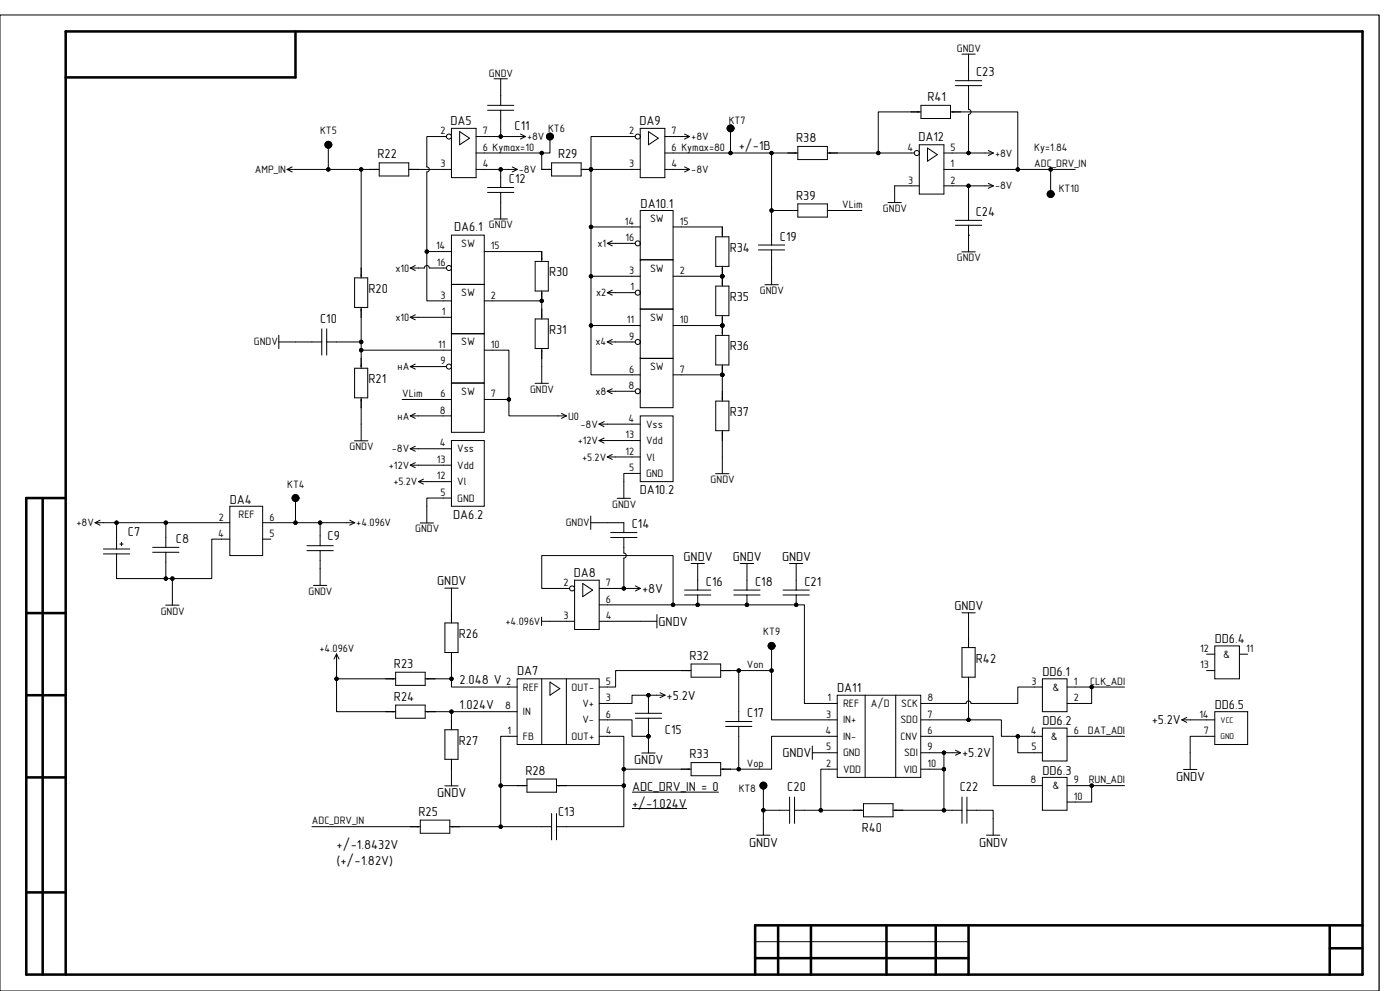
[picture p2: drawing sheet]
<svg xmlns="http://www.w3.org/2000/svg" width="420mm" height="297mm" viewBox="0 0 420 297" stroke-linecap="round" stroke-linejoin="round" font-family="sans-serif">
<path d="M0 4.5h413.7v292.5h-413.7zM135.4 38.5h7.4v14.7h-7.4zM137.9 39.4l2.9 2-2.9 2zM133 40.9h2.4M226.5 282.2h64.1" fill="none" stroke="#000" stroke-width=".3"/>
<g fill="none" stroke="#000" stroke-width=".76">
<path d="M19.7 9.4h389v282.7h-400.8v-142.8h11.8M19.7 9.4v282.7M88.6 9.4v13.8h-68.9M12.8 149.3v142.8M7.9 183.7h11.8M7.9 208.4h11.8M7.9 233h11.8M7.9 267.5h11.8M233.4 277.3v14.8M243.3 277.3v14.8M265.9 277.3v14.8M280.7 277.3v14.8"/>
<path d="M290.6 277.3v14.8M398.9 277.3v14.8M408.7 277.3h-182.2v14.8M226.5 287.2h64.1M398.9 284.2h9.8"/>
</g>
<circle cx="134.7" cy="40.9" r=".75" fill="#fff"/>
<g fill="none" stroke="#000" stroke-width=".3">
<path d="M192.1 38.5h7.4v14.7h-7.4zM194.5 39.5l3 1.9-3 2zM133 50.8h2.4M142.8 50.8h2.5M142.8 45.9h2.5M142.8 40.9h2.5M189.6 40.9h2.5"/>
<circle cx="134.7" cy="40.9" r=".75"/>
</g>
<circle cx="191.3" cy="40.9" r=".75" fill="#fff"/>
<g fill="none" stroke="#000" stroke-width=".3">
<path d="M189.6 50.8h2.5M199.5 50.8h2.4M199.5 45.9h2.4M199.5 40.9h2.4M133 75.4h2.4M133 90.2h2.4M133 95.1h2.4M133 80.3h2.4M135.4 85.2h9.9v14.8h-9.9zM145.3 90.2h2.4"/>
<circle cx="191.3" cy="40.9" r=".75"/>
</g>
<circle cx="134.7" cy="80.3" r=".75" fill="#fff"/>
<g fill="none" stroke="#000" stroke-width=".3">
<path d="M135.4 70.5h9.9v14.7h-9.9zM145.3 75.4h2.4M133 104.9h2.4M133 109.9h2.4"/>
<circle cx="134.7" cy="80.3" r=".75"/>
</g>
<circle cx="134.7" cy="109.9" r=".75" fill="#fff"/>
<g fill="none" stroke="#000" stroke-width=".3">
<path d="M189.6 82.8h2.5M189.6 87.7h2.5M133 119.7h2.4M135.4 100h9.9v14.8h-9.9zM135.4 114.8h9.9v14.8h-9.9zM145.3 104.9h2.4M145.3 119.7h2.4M133 124.6h2.4M133 134.5h2.4M133 139.4h2.4M135.4 132h9.9v19.7h-9.9zM133 149.3h2.4"/>
<path d="M133 144.3h2.4"/>
<circle cx="134.7" cy="109.9" r=".75"/>
</g>
<circle cx="191.3" cy="87.7" r=".75" fill="#fff"/>
<g fill="none" stroke="#000" stroke-width=".3">
<path d="M189.6 68h2.5M189.6 72.9h2.5M192.1 77.9h9.8v14.7h-9.8zM201.9 82.8h2.5"/>
<circle cx="191.3" cy="87.7" r=".75"/>
</g>
<circle cx="191.3" cy="72.9" r=".75" fill="#fff"/>
<g fill="none" stroke="#000" stroke-width=".3">
<path d="M192.1 63.1h9.8v14.8h-9.8zM201.9 68h2.5M189.6 97.6h2.5M189.6 102.5h2.5"/>
<circle cx="191.3" cy="72.9" r=".75"/>
</g>
<circle cx="191.3" cy="102.5" r=".75" fill="#fff"/>
<g fill="none" stroke="#000" stroke-width=".3">
<path d="M192.1 92.6h9.8v14.8h-9.8zM201.9 97.6h2.5M189.6 112.3h2.5M189.6 117.3h2.5"/>
<circle cx="191.3" cy="102.5" r=".75"/>
</g>
<circle cx="191.3" cy="117.3" r=".75" fill="#fff"/>
<g fill="none" stroke="#000" stroke-width=".3">
<path d="M110.8 50.8h3M113.8 48.8h8.8v3.9h-8.8zM122.6 50.8h3M152.7 50.8h2.5M153.7 50l1.5 .8M155.1 40.9h2.5M155.2 50.8l-1.5 .7M156.1 40.2l1.5 .7M157.6 40.9l-1.5 .8M162.5 50.8h3M165.5 48.8h8.8v3.9h-8.8zM174.3 50.8h3"/>
<path d="M204.4 50.8h2.5M204.4 40.9h2.5M205.4 50l1.5 .8M205.4 40.2l1.5 .7M206.9 50.8l-1.5 .7M206.9 40.9l-1.5 .8M295.5 55.7h2.5M295.5 45.9h2.5M296.5 55l1.5 .7M296.5 45.1l1.5 .8M298 55.7l-1.5 .8M298 45.9l-1.5 .7"/>
<path d="M160.5 78.4h4v8.8h-4zM162.5 75.4v3M214.7 71h4v8.8h-4zM216.7 68v3M216.7 79.8v5.9M227.5 73.4h7.9M227.5 74.9h7.9M231.5 70.5v2.9M231.5 74.9v3M236.4 63.1h2.9M239.3 61.1h8.9v4h-8.9zM248.2 63.1h3"/>
<path d="M106.4 83.3h3.9v8.8h-3.9zM108.3 80.3v3M108.3 92.1v3M160.5 95.6h4v8.9h-4zM162.5 87.2v3M162.5 92.6v3M214.7 85.7h4v8.9h-4zM216.7 94.6v5.9M229.5 85.3h4M231.5 80.3v5M83.6 100.5v4M83.6 102.5h5"/>
<path d="M106.4 110.4h3.9v8.8h-3.9zM108.3 107.4v3M108.3 119.2v3M160.5 114.9h4M162.5 104.5v2.9M162.5 109.9v5M192.1 107.4h9.8v14.8h-9.8zM201.9 112.3h2.5M214.7 100.5h4v8.9h-4zM216.7 109.4v2.9M216.7 117.3v2.9M106.3 132.1h4"/>
<path d="M108.3 127.1v5M189.6 127.1h2.5M189.6 132h2.5M189.6 137h2.5M192.1 124.7h9.8v19.6h-9.8zM214.7 120.2h4v8.9h-4zM216.7 129.1v2.9M216.7 137v5M189.6 141.9h2.5M214.7 142h4M133.4 176.3h4M135.4 176.3v5"/>
<path d="M169.9 176.4h2.5M172.4 173.9h7.4v14.8h-7.4zM174.8 174.9l3 1.9-3 2zM101 196l-.8 1.5M101 196l.7 1.5M101 196v2.5M133.5 186.7h3.9v8.9h-3.9zM135.4 183.7v3M135.4 195.6v2.9M207.3 199h8.9v4h-8.9zM115.7 213.3h3M115.7 203.4h3"/>
<path d="M118.7 211.3h8.9v4h-8.9zM118.7 201.5h8.9v3.9h-8.9zM127.6 213.3h2.9M127.6 203.4h2.9M133.5 218.7h3.9v8.9h-3.9zM135.4 215.8v2.9M152.7 205.9h2.4M152.7 213.3h2.4M155.1 203.4h24.7v19.7h-24.7zM162.5 203.4v19.7M165 204.4l2.9 2-2.9 2zM169.9 203.4v19.7"/>
<path d="M179.8 205.9h2.4M179.8 210.8h2.4M179.8 215.8h2.4M190.6 215.3h7.9M190.6 213.8h7.9M194.5 210.8v3M194.5 215.3v2.9M197 208.4h2.5M198 207.6l1.5 .8M199.5 208.4l-1.5 .7M204.4 201h2.9M216.2 201h2.9"/>
<path d="M217.7 216.2h7.9M217.7 217.7h7.9M221.6 213.3v2.9M221.6 217.7v3M248.7 210.8h2.5M248.7 215.8h2.5M251.2 208.4h25v24.6h-25zM259.5 208.4v24.6M268.7 208.3v24.7M276.3 210.8h2.4M276.3 215.8h2.4M133.4 235.5h4"/>
<path d="M135.4 227.6v7.9M152.7 220.7h2.4M155.1 235.5h3M158.1 233.5h8.9v3.9h-8.9zM167 235.5h2.9M179.8 220.7h2.4M189.6 237.4h26M204.4 230.5h2.9M207.3 228.6h8.9v3.9h-8.9zM216.2 230.5h2.9M243.7 225.6h7.5M243.7 223.6v4"/>
<path d="M248.7 220.7h2.5M248.7 230.5h2.5M276.3 220.7h2.4M276.3 230.5h2.4M276.3 225.6h2.4M123.1 247.8h3M126.1 245.8h8.8v3.9h-8.8zM134.9 247.8h3M162.5 247.8h3M165.5 243.8v7.9M167 243.8v7.9M167 247.8h2.9"/>
<path d="M189.6 242.3h16.5M227 250.3h4M229 245.3v5M295.9 250.3h4.1M297.9 245.3v5"/>
<circle cx="177.3" cy="50.8" r=".5"/>
<circle cx="216.7" cy="97.6" r=".5"/>
<circle cx="216.7" cy="82.8" r=".5"/>
<circle cx="191.3" cy="117.3" r=".75"/>
<circle cx="216.7" cy="112.3" r=".5"/>
</g>
<g fill="#000">
<circle cx="177.3" cy="50.8" r=".5"/>
<circle cx="216.7" cy="97.6" r=".5"/>
<circle cx="216.7" cy="82.8" r=".5"/>
<circle cx="216.7" cy="112.3" r=".5"/>
</g>
<circle cx="171.6" cy="176.4" r=".75" fill="#fff"/>
<g fill="none" stroke="#000" stroke-width=".3">
<path d="M86.1 50.8l1.5 .7M86.1 50.8h2.5M87.6 50l-1.5 .8M273.3 45.9h2.5M275.8 43.4h7.4v14.8h-7.4zM278.2 44.4l3 1.9-3 2zM124.6 79.6l-1.5 .7M182.2 72.9l1.5 .8M182.2 72.9h2.5M183.7 72.2l-1.5 .7M96.5 98.5v7.9M98 98.5v7.9"/>
<path d="M123.1 80.3l1.5 .8M123.1 80.3h2.5M123.1 95.1l1.5 .7M123.1 95.1h2.5M124.6 94.4l-1.5 .7M182.2 87.7l1.5 .8M182.2 87.7h2.5M183.7 87l-1.5 .7M93.6 102.5h2.9M98 102.5h3M123.1 109.9l1.5 .7M123.1 109.9h2.5"/>
<path d="M124.6 109.1l-1.5 .8M182.2 102.5h2.5M182.2 102.5l1.5 .7M182.2 117.3l1.5 .7M182.2 117.3h2.5M183.7 101.7l-1.5 .8M183.7 116.5l-1.5 .8M123.1 124.6h2.5M123.1 124.6l1.5 .8M124.6 123.9l-1.5 .7M167.4 124.6h2.5M168.4 123.9l1.5 .7"/>
<path d="M169.9 124.6l-1.5 .8M182.2 137l1.5 .7M182.2 137h2.5M183.7 136.2l-1.5 .8M28.5 156.7h2.5M28.5 156.7l1.5 .7M30 155.9l-1.5 .8M66.5 156.7h2.4M68.9 151.7h9.9v14.8h-9.9zM78.8 156.7h2.5M103.9 156.7h2.5M104.9 155.9l1.5 .8"/>
<path d="M106.4 156.7l-1.5 .7M125.5 144.3l1.5 .8M125.5 144.3h2.5M126 156.7h4M127 143.6l-1.5 .7M128 151.7v5M185.1 149.4h4M187.1 144.3v5.1M31 164.5h7.9M31 166h7.9M35 161.6v2.9M35 166v3"/>
<path d="M36 163.1h.9M36.4 162.6v.9M45.8 164h7.9M45.8 165.5h7.9M49.7 161.1v2.9M49.7 165.5v3M51.7 176.4v5M66.5 161.6h2.4M78.8 161.6h2.5M92.1 163.5h7.9M92.1 165h7.9M94 175.5h4"/>
<path d="M96 160.6v2.9M96 165v3M96 170.4v5.1M179.8 176.4h2.4M189.6 176.4h2.5M190.6 175.6l1.5 .8M192.1 176.4l-1.5 .7M205.4 176.8h7.8M205.4 178.3h7.8M207.3 168.9h4M209.3 168.9v7.9M209.3 178.3v3"/>
<path d="M220.1 176.8h7.9M220.1 178.3h7.9M222.1 168.9h4M224.1 168.9v7.9M224.1 178.3v3M234.9 176.8h7.9M234.9 178.3h7.9M236.8 168.9h4.1M238.9 168.9v7.9M238.9 178.3v3M49.7 181.4h4M162.5 186.2h2.5"/>
<path d="M162.5 185v2.5M169.9 186.2h2.5M179.8 186.2h2.4M179.8 181.3h2.4M192.1 186.2h5M197.1 184.2v4M288.6 183.7h4M288.6 194.1h3.9v8.9h-3.9zM290.6 183.7v5M290.6 191.1v3M362 196.1h2.4M364.4 193.6h7.4v9.9h-7.4z"/>
<path d="M371.8 196.1h2.5M290.6 203v2.9M310.3 205.9h2.4M312.7 203.4h7.4v9.9h-7.4zM312.7 218.2h7.4v9.9h-7.4zM320.1 205.9h2.5M320.1 210.8h2.5M354.5 215.8h2.5M354.5 215.8l1.5 .7M356 215l-1.5 .8M362 201h2.4M362 215.8h2.4"/>
<path d="M364.4 213.3h9.9v9.8h-9.9zM192.5 225.7h4M194.5 220.7v5M236.9 238.9v7.9M238.4 238.9v7.9M288.6 238.9v7.9M290.1 238.9v7.9M310.3 220.7h2.4M310.3 225.6h2.4M310.3 235.5h2.4M312.7 233h7.4v9.8h-7.4zM320.1 220.7h2.5"/>
<path d="M320.1 235.5h2.5M355 230.6h4.1M357 225.6v5M362 220.7h2.4M233.9 242.8h3M238.4 242.8h2.9M256.1 242.8h2.9M259 240.9h8.9v3.9h-8.9zM267.9 242.8h3M285.6 242.8h3M290.1 242.8h2.9M320.1 240.4h2.5"/>
<circle cx="171.6" cy="176.4" r=".75"/>
<circle cx="209.3" cy="181.3" r=".5"/>
<circle cx="224.1" cy="181.3" r=".5"/>
<circle cx="238.8" cy="181.3" r=".5"/>
<circle cx="194.5" cy="220.7" r=".5"/>
</g>
<g fill="#000">
<circle cx="209.3" cy="181.3" r=".5"/>
<circle cx="224.1" cy="181.3" r=".5"/>
<circle cx="238.8" cy="181.3" r=".5"/>
<circle cx="194.5" cy="220.7" r=".5"/>
</g>
<circle cx="275" cy="45.9" r=".75" fill="#fff"/>
<g fill="none" stroke="#000" stroke-width=".3">
<path d="M288.6 16.2h4M290.6 16.2v8M146.3 31.6h7.8M146.3 33h7.8M148.2 23.6h4M150.2 23.6v8M150.2 33v7.9M219.1 38.5v7.4M276.3 33.5h-12.8v12.4M276.3 31.6h8.8v3.9h-8.8zM285.1 33.5h20.2v17.3h-22.1M286.6 24.2h7.9"/>
<path d="M286.6 25.7h7.9M290.6 25.7v7.1a.75 .75 0 0 1 .7 .7 .75 .75 0 0 1-.7 .8v11.6M88.6 50.8h22.2M98.5 43.4v7.4M108.3 50.8v29.5M125.6 50.8h7.4M133 40.9h-5v9.1a.75 .75 0 0 1 .8 .8 .75 .75 0 0 1-.8 .7v23.9h5M145.3 45.9h17.2v4.9M145.3 50.8h7.4M145.3 40.9h9.8M146.3 57.7h7.8M146.3 56.2h7.8"/>
<path d="M150.2 50.8v5.4M150.2 57.7v7.9M165 40.9v5h-2.5M177.3 50.8h12.3M189.6 40.9h-12.3v27.1h12.3M201.9 45.9h29.6v17.2h4.9M201.9 50.8h2.5M201.9 40.9h2.5M231.5 45.9h7.8M239.3 43.9h8.9v3.9h-8.9zM248.2 45.9h25.1M275.8 55.7h-7.4v5"/>
<path d="M283.2 55.7h12.3M283.2 45.9h12.3M290.6 55.7v10.4M305.3 50.8h17.3M315.2 50.8v7.4M128 75.4v14.8h5M147.7 75.4h14.8M148.2 65.6h4M177.3 68v14.8h12.3M184.7 72.9h4.9M204.4 68h12.3M231.5 63.1v7.4"/>
<path d="M231.5 77.9v2.4M251.2 63.1h7.4M266.4 60.7h4M286.6 66.1h7.9M286.6 67.5h7.9M288.6 75.5h4M290.6 70.5h.1M290.6 67.5v8M108.3 95.1v12.3M125.6 95.1h7.4M125.6 80.3h1.7a.75 .75 0 0 1 .7-.7 .75 .75 0 0 1 .8 .7h4.2M147.7 90.2h14.8v2.4"/>
<path d="M177.3 82.8v14.8h12.3M177.3 97.6v14.7h12.3M184.7 87.7h4.9M204.4 97.6h12.3M204.4 82.8h12.3M88.6 102.5h5M101 102.5h7.3M108.3 104.9h24.7M120.7 119.7h12.3M125.6 109.9h7.4M147.7 104.9h5v14.8h-5M152.7 119.7v4.9h14.7"/>
<path d="M162.5 107.4v2.5M184.7 102.5h4.9M184.7 117.3h4.9M204.4 112.3h12.3v5M108.3 122.2v4.9M123.1 134.5l1.5 .7M123.1 134.5h9.9M123.1 139.4l1.5 .8M123.1 139.4h9.9M124.6 133.7l-1.5 .8M124.6 138.7l-1.5 .7M125.6 124.6h7.4"/>
<path d="M179.7 132l1.5 .8M179.7 132h9.9M179.7 127.1l1.5 .8M179.7 127.1h9.9M181.2 131.3l-1.5 .7M181.2 126.4l-1.5 .7M184.7 137h4.9M216.7 132v5M31 156.7h35.5M35 156.7v4.9M49.7 156.7v4.4M81.3 156.7h22.6"/>
<path d="M88.6 149.3v7.4M96 156.7v3.9M128 144.3h5M133 149.3h-5v2.4M177.2 156.7h9.9v2.9M177.2 154.7v4M183.2 159.6h7.9M189.6 141.9h-2.5v2.4M35 169v4.4h14.7M51.7 173.4v3M66.5 161.6h-3v11.8h-13.8v-4.9M96 168v2.4"/>
<path d="M169.9 176.4h-7.4v-9.9h39.4v14.8h-19.7M182.2 176.4h7.4M183.2 161.1h7.9M187.1 161.1v4.7a.75 .75 0 0 1 .8 .7 .75 .75 0 0 1-.8 .8v9.1M101 198.5v14.8h14.7M135.4 198.5v7.4h17.3M135.4 181.3v2.4M165 186.2h4.9M182.2 186.2h9.9M201.9 181.3h39.4v29.5h7.4M231.5 193.6v7.4M290.6 188.7v2.4"/>
<path d="M101 203.4h14.7M130.5 213.3h22.2M130.5 203.4h4.9M135.4 213.3v2.5M182.2 215.8h7.4v4.9h4.9v-2.5M194.5 208.4v2.4M197 208.4h-7.4v2.4h-7.4M204.4 201h-19.7v4.9h-2.5M219.1 201h12.4v14.8h17.2M221.6 201v12.3M278.7 215.8h21.7v4.9h9.9M290.6 205.9v9.9"/>
<path d="M310.3 205.9h-5v4.9h-14a.75 .75 0 0 0-.7-.7 .75 .75 0 0 0-.8 .7h-11.1M322.6 205.9h14.7M327.5 205.9v4.9h-4.9M357 215.8h5M152.7 220.7h-2.5v14.8M155.1 235.5h-4.9v12.3h12.3M169.9 235.5h17.2v12.3h-17.2M182.2 220.7h4.9v14.8M187.1 230.5h17.3M221.6 220.7v9.8M229 235.5v7.3M248.7 220.7h-17.2v9.8h-12.4"/>
<path d="M248.7 230.5h-2.5v12.3M278.7 230.5h4.5v12.3h2.4M278.7 220.7h19.2v14.8h12.4M278.7 225.6h9.4M283.2 225.6v4.9M286.6 224.9l1.5 .7M288.1 225.6l-1.5 .8M305.3 220.7v4.9h5M322.6 235.5h14.7M322.6 220.7h14.7M327.5 235.5v4.9h-4.9M362 220.7h-5v4.9"/>
<path d="M93.6 247.8h29.5M137.9 247.8h12.3M233.9 242.8h-4.9v2.5M241.3 242.8h14.8M270.9 242.8h12.3M293 242.8h4.9v2.5"/>
<circle cx="98.5" cy="50.8" r=".5"/>
<circle cx="108.3" cy="50.8" r=".5"/>
<circle cx="150.2" cy="50.8" r=".5"/>
<circle cx="150.2" cy="40.9" r=".5"/>
<circle cx="162.5" cy="45.9" r=".5"/>
<circle cx="177.3" cy="50.8" r=".5"/>
<circle cx="219.2" cy="45.9" r=".5"/>
<circle cx="231.5" cy="45.9" r=".5"/>
<circle cx="263.5" cy="45.9" r=".5"/>
<circle cx="275" cy="45.9" r=".75"/>
<circle cx="290.6" cy="55.7" r=".5"/>
<circle cx="290.6" cy="45.9" r=".5"/>
<circle cx="305.3" cy="50.8" r=".5"/>
<circle cx="315.2" cy="50.8" r=".5"/>
<circle cx="128" cy="75.4" r=".5"/>
<circle cx="177.3" cy="68" r=".5"/>
<circle cx="231.5" cy="63.1" r=".5"/>
<circle cx="162.5" cy="90.2" r=".5"/>
<circle cx="177.3" cy="82.8" r=".5"/>
<circle cx="177.3" cy="97.6" r=".5"/>
<circle cx="216.7" cy="97.6" r=".5"/>
<circle cx="216.7" cy="82.8" r=".5"/>
<circle cx="108.3" cy="104.9" r=".5"/>
<circle cx="108.3" cy="102.5" r=".5"/>
<circle cx="152.7" cy="119.7" r=".5"/>
<circle cx="216.7" cy="112.3" r=".5"/>
<circle cx="35" cy="156.7" r=".5"/>
<circle cx="49.7" cy="156.7" r=".5"/>
<circle cx="88.6" cy="156.7" r=".5"/>
<circle cx="96" cy="156.7" r=".5"/>
<circle cx="49.7" cy="173.4" r=".5"/>
<circle cx="51.7" cy="173.4" r=".5"/>
<circle cx="187.1" cy="176.4" r=".5"/>
<circle cx="201.9" cy="181.3" r=".5"/>
<circle cx="101" cy="203.4" r=".5"/>
<circle cx="135.4" cy="213.3" r=".5"/>
<circle cx="135.4" cy="203.4" r=".5"/>
<circle cx="194.5" cy="208.4" r=".5"/>
<circle cx="221.6" cy="201" r=".5"/>
<circle cx="231.5" cy="201" r=".5"/>
<circle cx="290.6" cy="215.7" r=".5"/>
<circle cx="327.5" cy="205.9" r=".5"/>
<circle cx="150.2" cy="235.5" r=".5"/>
<circle cx="187.1" cy="235.5" r=".5"/>
<circle cx="187.1" cy="230.5" r=".5"/>
<circle cx="194.5" cy="220.7" r=".5"/>
<circle cx="221.6" cy="230.5" r=".5"/>
<circle cx="283.2" cy="230.5" r=".5"/>
<circle cx="283.2" cy="225.6" r=".5"/>
<circle cx="305.3" cy="220.7" r=".5"/>
<circle cx="327.5" cy="235.5" r=".5"/>
<circle cx="150.2" cy="247.8" r=".5"/>
<circle cx="229" cy="242.8" r=".5"/>
<circle cx="246.2" cy="242.8" r=".5"/>
<circle cx="283.2" cy="242.8" r=".5"/>
</g>
<g fill="#000">
<circle cx="98.5" cy="50.8" r=".5"/>
<circle cx="108.3" cy="50.8" r=".5"/>
<circle cx="150.2" cy="50.8" r=".5"/>
<circle cx="150.2" cy="40.9" r=".5"/>
<circle cx="162.5" cy="45.9" r=".5"/>
<circle cx="177.3" cy="50.8" r=".5"/>
<circle cx="219.2" cy="45.9" r=".5"/>
<circle cx="231.5" cy="45.9" r=".5"/>
<circle cx="263.5" cy="45.9" r=".5"/>
<circle cx="290.6" cy="55.7" r=".5"/>
<circle cx="290.6" cy="45.9" r=".5"/>
<circle cx="305.3" cy="50.8" r=".5"/>
<circle cx="315.2" cy="50.8" r=".5"/>
<circle cx="128" cy="75.4" r=".5"/>
<circle cx="177.3" cy="68" r=".5"/>
<circle cx="231.5" cy="63.1" r=".5"/>
<circle cx="162.5" cy="90.2" r=".5"/>
<circle cx="177.3" cy="82.8" r=".5"/>
<circle cx="177.3" cy="97.6" r=".5"/>
<circle cx="216.7" cy="97.6" r=".5"/>
<circle cx="216.7" cy="82.8" r=".5"/>
<circle cx="108.3" cy="104.9" r=".5"/>
<circle cx="108.3" cy="102.5" r=".5"/>
<circle cx="152.7" cy="119.7" r=".5"/>
<circle cx="216.7" cy="112.3" r=".5"/>
<circle cx="35" cy="156.7" r=".5"/>
<circle cx="49.7" cy="156.7" r=".5"/>
<circle cx="88.6" cy="156.7" r=".5"/>
<circle cx="96" cy="156.7" r=".5"/>
<circle cx="49.7" cy="173.4" r=".5"/>
<circle cx="51.7" cy="173.4" r=".5"/>
<circle cx="187.1" cy="176.4" r=".5"/>
<circle cx="201.9" cy="181.3" r=".5"/>
<circle cx="101" cy="203.4" r=".5"/>
<circle cx="135.4" cy="213.3" r=".5"/>
<circle cx="135.4" cy="203.4" r=".5"/>
<circle cx="194.5" cy="208.4" r=".5"/>
<circle cx="221.6" cy="201" r=".5"/>
<circle cx="231.5" cy="201" r=".5"/>
<circle cx="290.6" cy="215.7" r=".5"/>
<circle cx="327.5" cy="205.9" r=".5"/>
<circle cx="150.2" cy="235.5" r=".5"/>
<circle cx="187.1" cy="235.5" r=".5"/>
<circle cx="187.1" cy="230.5" r=".5"/>
<circle cx="194.5" cy="220.7" r=".5"/>
<circle cx="221.6" cy="230.5" r=".5"/>
<circle cx="283.2" cy="230.5" r=".5"/>
<circle cx="283.2" cy="225.6" r=".5"/>
<circle cx="305.3" cy="220.7" r=".5"/>
<circle cx="327.5" cy="235.5" r=".5"/>
<circle cx="150.2" cy="247.8" r=".5"/>
<circle cx="229" cy="242.8" r=".5"/>
<circle cx="246.2" cy="242.8" r=".5"/>
<circle cx="283.2" cy="242.8" r=".5"/>
</g>
<g fill="none" stroke="#000" stroke-width="1.3">
<circle cx="219.2" cy="38.5" r=".54"/>
<circle cx="219.2" cy="38.5" r=".55"/>
<circle cx="98.5" cy="43.4" r=".54"/>
<circle cx="98.5" cy="43.4" r=".55"/>
<circle cx="165" cy="40.9" r=".54"/>
<circle cx="165" cy="40.9" r=".55"/>
<circle cx="315.2" cy="58.2" r=".54"/>
<circle cx="315.2" cy="58.2" r=".55"/>
<circle cx="88.6" cy="149.3" r=".54"/>
<circle cx="88.6" cy="149.3" r=".55"/>
<circle cx="231.5" cy="193.6" r=".54"/>
<circle cx="231.5" cy="193.6" r=".55"/>
<circle cx="229" cy="235.5" r=".54"/>
<circle cx="229" cy="235.5" r=".55"/>
</g>
<g font-size="3.9">
<text x="292.8" y="22.9">C23</text>
<text x="278.3" y="30.3">R41</text>
<text x="135.2" y="37.4">DA5</text>
<text x="154.4" y="39">C11</text>
<text x="191.8" y="37.4">DA9</text>
<text x="113.3" y="47.5">R22</text>
<text x="167.4" y="47.5">R29</text>
<text x="221.6" y="45">+/-1В</text>
<text x="238.8" y="42.6">R38</text>
<text x="275.5" y="42.3">DA12</text>
<text x="152.7" y="54.9">C12</text>
<text x="238.8" y="59.8">R39</text>
<text x="192.2" y="62.4">DA10.1</text>
<text x="292.7" y="64.7">C24</text>
<text x="136.2" y="69.3">DA6.1</text>
<text x="218.9" y="75.4">R34</text>
<text x="234" y="72.1">C19</text>
<text x="164.7" y="82.8">R30</text>
<text x="110.6" y="87.8">R20</text>
<text x="218.9" y="90.2">R35</text>
<text x="96" y="96.7">C10</text>
<text x="164.7" y="100.1">R31</text>
<text x="218.9" y="105">R36</text>
<text x="110.6" y="114.9">R21</text>
<text x="218.9" y="124.7">R37</text>
<text x="191.9" y="148.1">DA10.2</text>
<text x="69" y="150.9">DA4</text>
<text x="136" y="155.5">DA6.2</text>
<text x="38.4" y="160.8">C7</text>
<text x="98.3" y="161.8">C9</text>
<text x="189.5" y="158.3">C14</text>
<text x="52.8" y="162.7">C8</text>
<text x="172.1" y="172.8">DA8</text>
<text x="205.1" y="168.1">GNDV</text>
<text x="219.8" y="168.1">GNDV</text>
<text x="234.6" y="168.1">GNDV</text>
<text x="131.2" y="175.5">GNDV</text>
<text x="192.6" y="177.7">+8V</text>
<text x="211.8" y="175.6">C16</text>
<text x="226.5" y="175.6">C18</text>
<text x="241.3" y="175.6">C21</text>
<text x="286.3" y="182.8">GNDV</text>
<text x="137.7" y="191.2">R26</text>
<text x="197.6" y="187.5">GNDV</text>
<text x="206.8" y="197.7">R32</text>
<text x="364.4" y="192.8">DD6.4</text>
<text x="118.2" y="200.2">R23</text>
<text x="155.1" y="202.4">DA7</text>
<text x="292.8" y="198.6">R42</text>
<text x="312.7" y="202.6">DD6.1</text>
<text x="137.9" y="205.1">2.048 V</text>
<text x="200" y="209.7">+5.2V</text>
<text x="251.2" y="207.3">DA11</text>
<text x="118.2" y="210">R24</text>
<text x="137.9" y="212.5">1.024V</text>
<text x="224.2" y="214.9">C17</text>
<text x="364.4" y="212.5">DD6.5</text>
<text x="199.4" y="219.9">C15</text>
<text x="312.7" y="217.4">DD6.2</text>
<text x="345.5" y="217.1">+5.2V</text>
<text x="137.7" y="223.2">R27</text>
<text x="206.8" y="227.2">R33</text>
<text x="234.7" y="226.9">GNDV</text>
<text x="288.6" y="226.9">+5.2V</text>
<text x="157.6" y="232.2">R28</text>
<text x="190.3" y="229.1">GNDV</text>
<text x="312.7" y="232.2">DD6.3</text>
<text x="131.2" y="239">GNDV</text>
<text x="189.6" y="237.1">ADC_DRV_IN = 0</text>
<text x="236.2" y="237.1">C20</text>
<text x="287.9" y="237.1">C22</text>
<text x="352.8" y="234.1">GNDV</text>
<text x="125.6" y="244.5">R25</text>
<text x="167.4" y="244.5">C13</text>
<text x="189.6" y="242">+/-1.024V</text>
<text x="258.5" y="249.4">R40</text>
<text x="101" y="254.3">+/-1.8432V</text>
<text x="224.7" y="253.7">GNDV</text>
<text x="293.7" y="253.7">GNDV</text>
<text x="101" y="259.2">(+/-1.82V)</text>
</g>
<g font-size="3.2">
<text x="287.1" y="15.5">GNDV</text>
<text x="146.7" y="22.9">GNDV</text>
<text x="96" y="40.3">KT5</text>
<text x="132.1" y="40.3">2</text>
<text x="144.8" y="40.3">7</text>
<text x="158.1" y="42">+8V</text>
<text x="164.4" y="39.5">KT6</text>
<text x="188.8" y="40.3">2</text>
<text x="201.5" y="40.3">7</text>
<text x="207.4" y="42">+8V</text>
<text x="218.6" y="37">KT7</text>
<text x="144.8" y="45.2">6 Kymax=10</text>
<text x="201.5" y="45.2">6 Kymax=80</text>
<text x="272.2" y="45.2">4</text>
<text x="285.2" y="45.2">5</text>
<text x="298.5" y="46.9">+8V</text>
<text x="310.3" y="45.2">Ky=1.84</text>
<text x="76.5" y="51.9">AMP_IN</text>
<text x="132.1" y="50.1">3</text>
<text x="144.8" y="50.1">4</text>
<text x="155.7" y="51.9">-8V</text>
<text x="188.8" y="50.1">3</text>
<text x="201.5" y="50.1">4</text>
<text x="207.4" y="51.9">-8V</text>
<text x="285.2" y="50.1">1</text>
<text x="310.3" y="50.1">ADC_DRV_IN</text>
<text x="272.5" y="55">3</text>
<text x="285.2" y="55">2</text>
<text x="298.5" y="56.8">-8V</text>
<text x="317.6" y="57.5">KT10</text>
<text x="252.6" y="62.4">VLim</text>
<text x="264.9" y="63.5">GNDV</text>
<text x="146.7" y="68.5">GNDV</text>
<text x="187.5" y="67.4">14</text>
<text x="195" y="66.6">SW</text>
<text x="203.9" y="67.4">15</text>
<text x="130.8" y="74.7">14</text>
<text x="138.4" y="74">SW</text>
<text x="147.3" y="74.7">15</text>
<text x="179.3" y="74">x1</text>
<text x="187.7" y="72.3">16</text>
<text x="118.6" y="81.4">x10</text>
<text x="131" y="79.7">16</text>
<text x="188.8" y="82.1">3</text>
<text x="195" y="81.4">SW</text>
<text x="203.9" y="82.1">2</text>
<text x="287.1" y="78.3">GNDV</text>
<text x="132.1" y="89.5">3</text>
<text x="138.4" y="88.8">SW</text>
<text x="147.3" y="89.5">2</text>
<text x="178.8" y="88.8">x2</text>
<text x="189.2" y="87">1</text>
<text x="228" y="88.1">GNDV</text>
<text x="132.5" y="94.4">1</text>
<text x="118.6" y="96.2">x10</text>
<text x="188.1" y="96.9">11</text>
<text x="188.8" y="101.8">9</text>
<text x="195" y="96.2">SW</text>
<text x="203.9" y="96.9">10</text>
<text x="76.2" y="103.5">GNDV</text>
<text x="131.4" y="104.3">11</text>
<text x="138.4" y="103.5">SW</text>
<text x="147.3" y="104.3">10</text>
<text x="178.6" y="103.5">x4</text>
<text x="119.3" y="111">нА</text>
<text x="132.1" y="109.2">9</text>
<text x="188.8" y="111.7">6</text>
<text x="195" y="111">SW</text>
<text x="203.9" y="111.7">7</text>
<text x="120.6" y="119">VLim</text>
<text x="132.1" y="119">6</text>
<text x="138.4" y="118.3">SW</text>
<text x="147.3" y="119">7</text>
<text x="159" y="117.7">GNDV</text>
<text x="178.6" y="118.3">x8</text>
<text x="188.5" y="116.6">8</text>
<text x="119.3" y="125.7">нА</text>
<text x="131.9" y="124">8</text>
<text x="170.4" y="125.7">U0</text>
<text x="174.2" y="128.2">-8V</text>
<text x="187.7" y="131.4">13</text>
<text x="188.5" y="126.4">4</text>
<text x="193.8" y="128.2">Vss</text>
<text x="104.9" y="135">GNDV</text>
<text x="117.6" y="135.6">-8V</text>
<text x="131.9" y="133.8">4</text>
<text x="137.2" y="135.6">Vss</text>
<text x="173.3" y="133.1">+12V</text>
<text x="187.7" y="136.3">12</text>
<text x="193.8" y="133.1">Vdd</text>
<text x="116.7" y="140.5">+12V</text>
<text x="131" y="138.8">13</text>
<text x="131" y="143.7">12</text>
<text x="137.2" y="140.5">Vdd</text>
<text x="174.7" y="138">+5.2V</text>
<text x="188.8" y="141.2">5</text>
<text x="193.8" y="143">GND</text>
<text x="193.8" y="138">Vl</text>
<text x="86.2" y="146.1">KT4</text>
<text x="118" y="145.4">+5.2V</text>
<text x="132.1" y="148.6">5</text>
<text x="137.2" y="145.4">Vl</text>
<text x="213.2" y="144.8">GNDV</text>
<text x="65.6" y="156">2</text>
<text x="71.6" y="155.3">REF</text>
<text x="80.8" y="156">6</text>
<text x="137.2" y="150.4">GND</text>
<text x="183.6" y="152.2">GNDV</text>
<text x="23" y="157.7">+8V</text>
<text x="65.4" y="160.9">4</text>
<text x="80.8" y="160.9">5</text>
<text x="106.9" y="157.7">+4.096V</text>
<text x="124.5" y="159.6">GNDV</text>
<text x="169.7" y="157.7">GNDV</text>
<text x="92.5" y="178.3">GNDV</text>
<text x="169" y="175.7">2</text>
<text x="181.7" y="175.7">7</text>
<text x="48.2" y="184.2">GNDV</text>
<text x="169.1" y="185.5">3</text>
<text x="181.7" y="180.6">6</text>
<text x="181.7" y="185.5">4</text>
<text x="151.7" y="187.3">+4.096V</text>
<text x="229" y="190.5">KT9</text>
<text x="95.8" y="195.3">+4.096V</text>
<text x="360" y="195.4">12</text>
<text x="367" y="197.1">&amp;</text>
<text x="373.8" y="195.4">11</text>
<text x="224.1" y="200.3">Von</text>
<text x="360" y="200.3">13</text>
<text x="151.8" y="205.2">2</text>
<text x="156.9" y="207">REF</text>
<text x="171.4" y="207">OUT-</text>
<text x="181.7" y="205.2">5</text>
<text x="309.4" y="205.2">3</text>
<text x="315.8" y="207">&amp;</text>
<text x="322.1" y="205.2">1</text>
<text x="327.1" y="205.2">CLK_ADI</text>
<text x="151.6" y="212.6">8</text>
<text x="156.9" y="214.4">IN</text>
<text x="174.7" y="211.9">V+</text>
<text x="181.7" y="210.1">3</text>
<text x="181.7" y="215.1">6</text>
<text x="247.9" y="215.1">3</text>
<text x="248.3" y="210.1">1</text>
<text x="252.9" y="211.9">REF</text>
<text x="261.2" y="211.9">A/D</text>
<text x="270.3" y="211.9">SCK</text>
<text x="278.3" y="215.1">7</text>
<text x="278.3" y="210.1">8</text>
<text x="322.1" y="210.1">2</text>
<text x="359.8" y="215.1">14</text>
<text x="152.2" y="220">1</text>
<text x="156.9" y="221.7">FB</text>
<text x="171.4" y="221.7">OUT+</text>
<text x="174.7" y="216.8">V-</text>
<text x="181.7" y="220">4</text>
<text x="247.6" y="220">4</text>
<text x="252.9" y="216.8">IN+</text>
<text x="252.9" y="221.7">IN-</text>
<text x="270.1" y="216.8">SDO</text>
<text x="270.1" y="221.7">CNV</text>
<text x="278.3" y="220">6</text>
<text x="309.2" y="220">4</text>
<text x="315.3" y="221.7">&amp;</text>
<text x="322.1" y="220">6</text>
<text x="326.4" y="220">DAT_ADI</text>
<text x="361.1" y="220">7</text>
<text x="247.9" y="224.9">5</text>
<text x="252.9" y="226.7">GND</text>
<text x="271.2" y="226.7">SDI</text>
<text x="278.3" y="224.9">9</text>
<text x="309.4" y="224.9">5</text>
<text x="224.1" y="229.9">Vop</text>
<text x="247.9" y="229.9">2</text>
<text x="252.9" y="231.6">VDD</text>
<text x="271" y="231.6">VIO</text>
<text x="278.3" y="229.9">10</text>
<text x="221.6" y="237.2">KT8</text>
<text x="309.2" y="234.8">8</text>
<text x="315.8" y="236.5">&amp;</text>
<text x="322.1" y="234.8">9</text>
<text x="322.1" y="239.7">10</text>
<text x="326.6" y="234.8">RUN_ADI</text>
<text x="93.6" y="247.1">ADC_DRV_IN</text>
</g>
<g font-size="2.5">
<text x="366.2" y="216.6">VCC</text>
<text x="366.2" y="221.5">GND</text>
</g>
<text font-size=".5" x="9.9" y="292.2">ALTIUM GOSTBOM2.0 KEV</text>
</svg>
